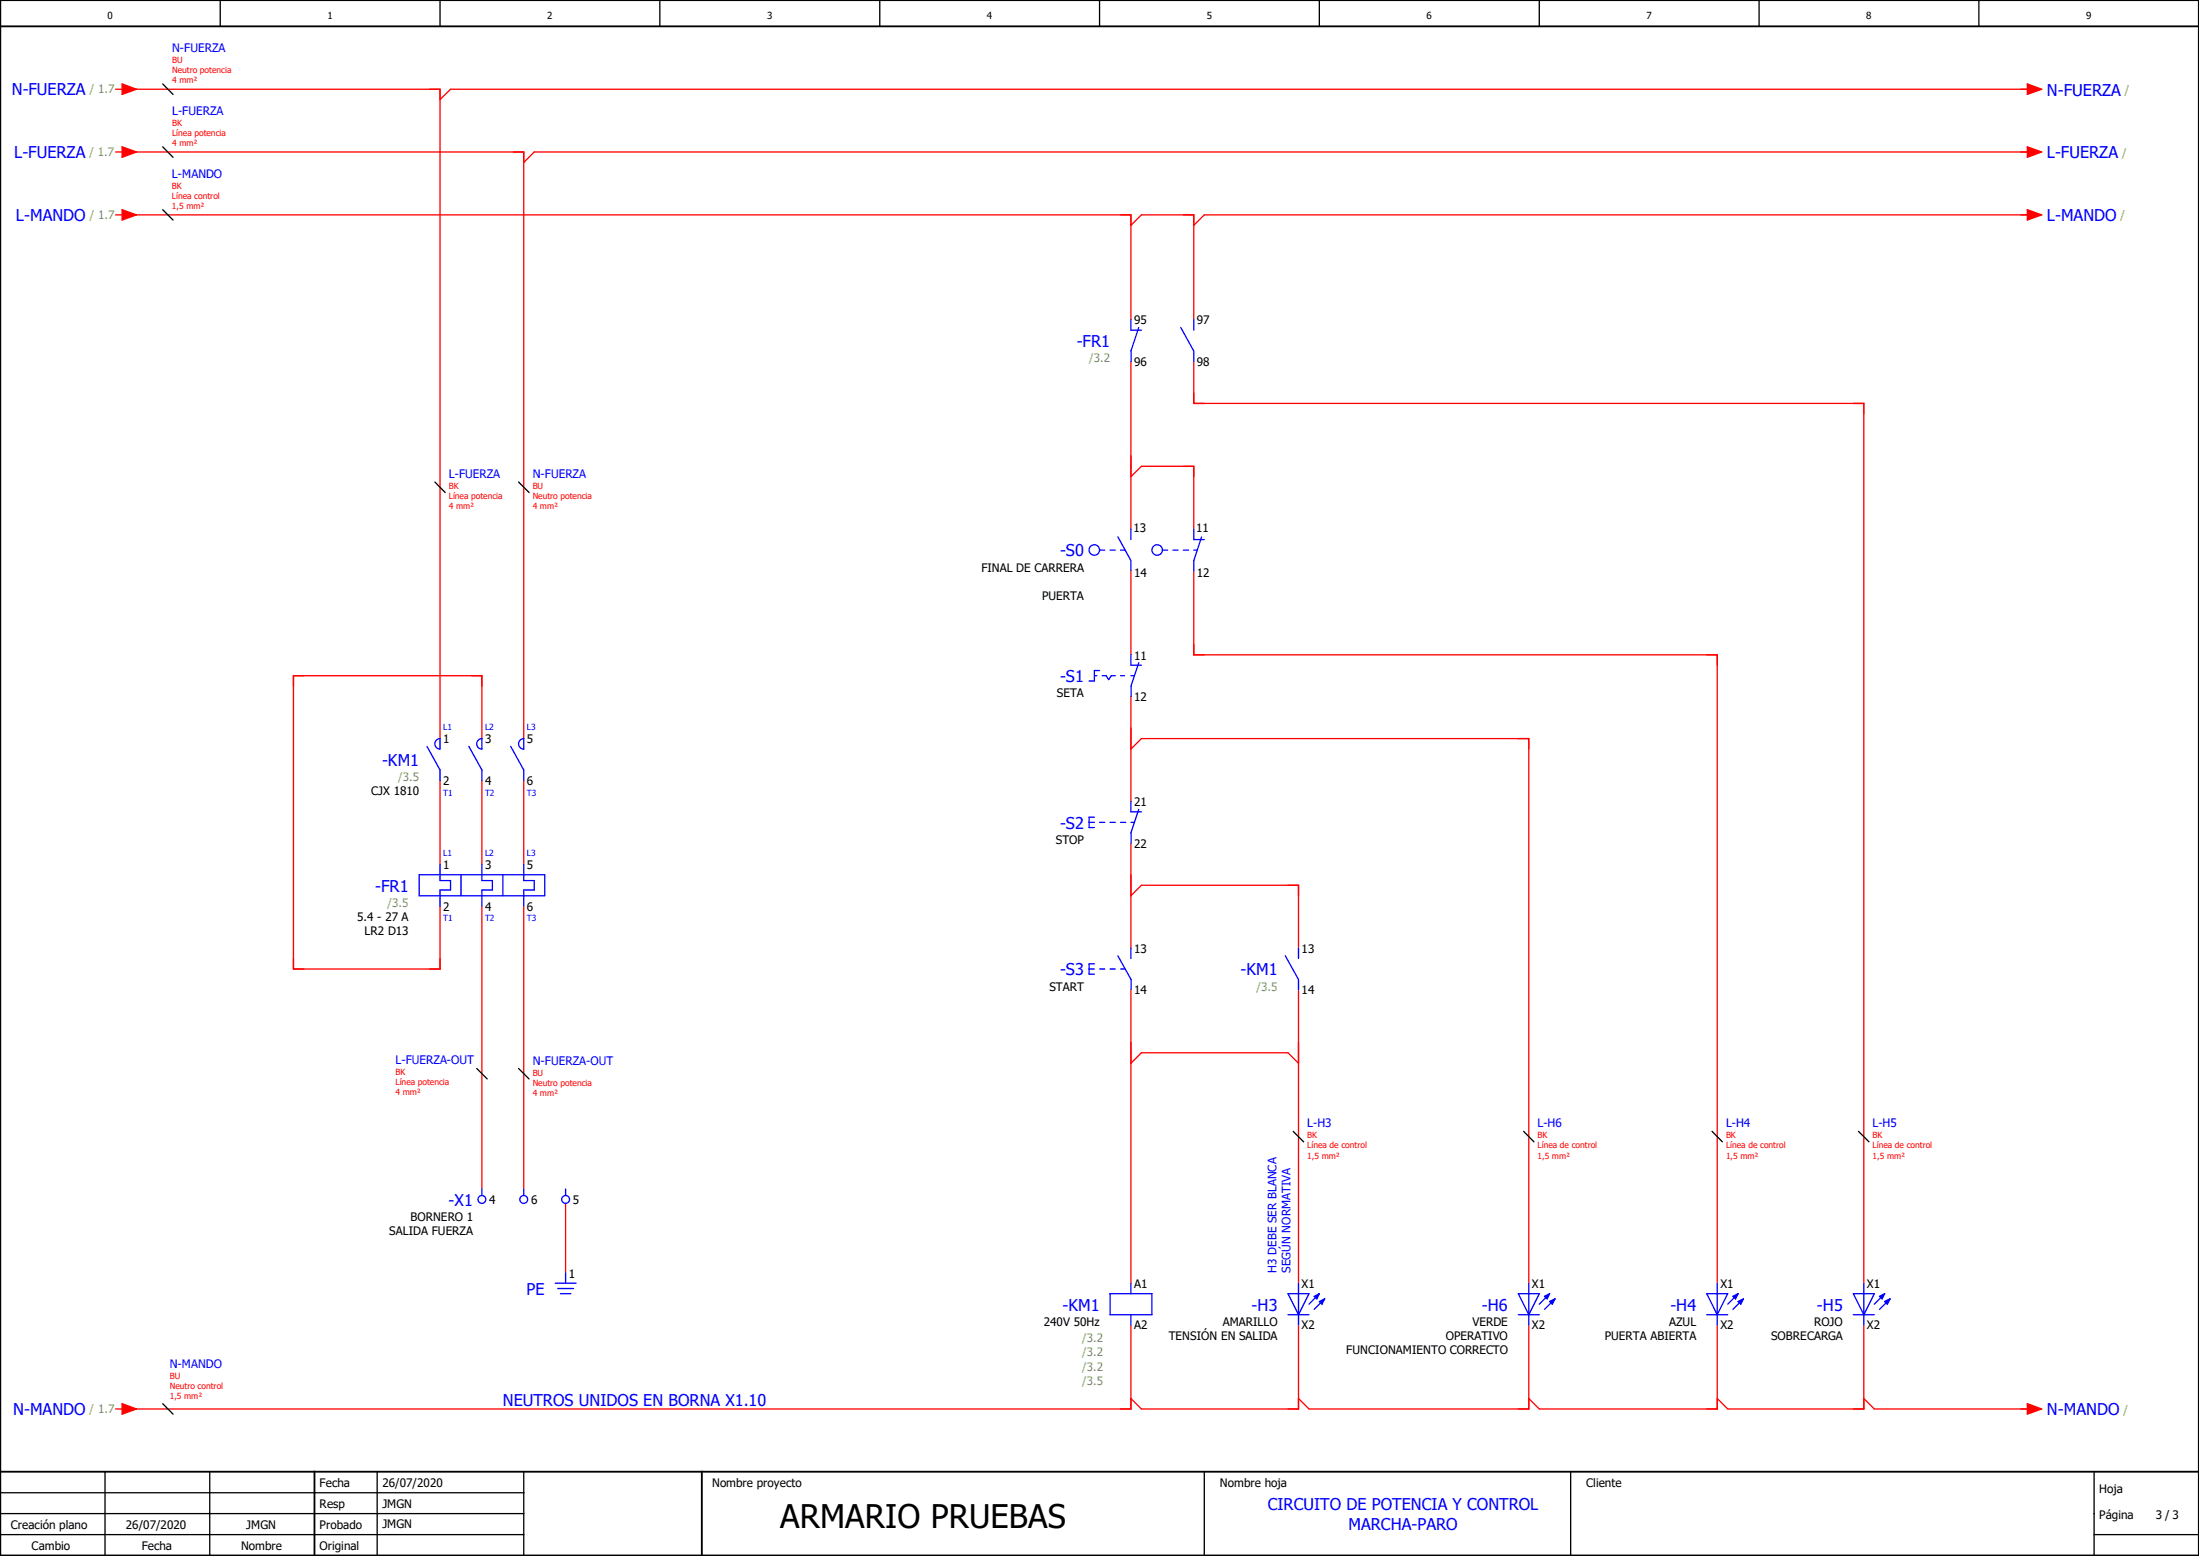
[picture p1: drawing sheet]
<svg xmlns="http://www.w3.org/2000/svg" width="297mm" height="210mm" viewBox="0 0 297 210" stroke-linecap="round" stroke-linejoin="round" font-family="sans-serif">
<path d="M210 0l-210 210M0 110.8l140.3 99.1M0 209.9l.1 .1" fill="none" stroke="#fff" stroke-width=".14"/>
<g fill="none" stroke="#000" stroke-width=".18">
<path d="M29.7 0v3.6M59.4 0v3.6M89.1 0v3.6M118.8 0v3.6M148.5 0v3.6M178.1 0v3.6M207.8 0v3.6M237.5 0v3.6M267.2 0v3.6M14.2 198.6v11.3M28.3 198.6v11.3M50.9 198.6v11.3"/>
<path d="M70.7 198.6v11.3M162.6 198.6v11.3M212.1 198.6v11.3M282.7 198.6v11.3M0 201.4h70.7M0 207.1h70.7M0 204.3h70.7M282.7 207.1h14.2"/>
</g>
<path d="M0 3.6h296.9M0 0h296.9v209.9h-296.9zM0 198.6h296.9M42.5 198.6v11.3M94.8 198.6v11.3" fill="none" stroke="#000" stroke-width=".25"/>
<g fill="none" stroke="#f00" stroke-width=".18">
<path d="M17 12h42.4v87.7M58 12h1.4v1.4l1.4-1.4h213.5M17 20.5h53.7v79.2M17 29h135.7v14.1M69.3 20.5h1.4v1.4l1.4-1.4h202.2M151.3 29h1.4v1.4l1.4-1.4h7.1v14.1M159.8 29h1.4v1.4l1.4-1.4h111.7M152.7 48.8v22.6M161.2 53v1.4h1.4M161.2 48.8v5.6h90.4v118.8M250.2 54.4h1.4v1.5M152.7 77v11.4"/>
<path d="M152.7 64.3l1.4-1.4h7.1v8.5M159.8 62.9h1.4v1.4M161.2 77v11.4h70.7v84.8M39.6 91.2h25.5v8.5M39.6 91.2v39.6h19.8v-8.5M39.6 91.2h1.4M63.6 91.2h1.5v1.4M152.7 94v14.2M161.2 87v1.4h1.4M205 99.7h1.4v1.4M230.4 88.4h1.5v1.4M59.4 105.3v11.3"/>
<path d="M65.1 105.3v11.3M70.7 105.3v11.3M152.7 113.8v14.1M152.7 101.1l1.4-1.4h52.3v73.5M173.9 119.5h1.4v1.4M39.6 129.3v1.5h1.4M65.1 122.3v38.1M70.7 122.3v38.1M152.7 133.6v39.6M152.7 120.9l1.4-1.4h21.2v8.4M175.3 133.6v39.6M152.7 143.5l1.4-1.4h19.8l1.4 1.4"/>
<path d="M76.4 162.4v9.3M152.7 178.8v11.3h-135.7M175.3 178.8v11.3h-21.2l-1.4-1.4M206.4 178.8v11.3h-29.7l-1.4-1.4M231.9 178.8v11.3h-24.1l-1.4-1.4M251.6 178.8v11.3h-18.3l-1.4-1.4M251.6 188.7l1.5 1.4h21.2"/>
</g>
<g fill="none" stroke="#00f" stroke-width=".18">
<path d="M152.7 43.1v1.5h1.4M153.8 44.2l-1.1 3.2v1.4M159.4 44.2l1.8 3.2v1.4M161.2 43.1v1.5M148.5 74.2h.7M149.9 74.2h.7M150.9 72.5l1.8 3.1v1.4M151.3 74.2h.6M152.7 71.4v1.4M156.9 74.2h.7M158.4 74.2h.7M159.8 74.2h.7"/>
<path d="M161.2 71.4v1.4h1.4M161.2 74.2h.4M162.2 72.5l-1 3.1v1.4M58.9 99.9l.5-.2v1.4a.71 .71 0 0 1-.6-.5 .71 .71 0 0 1 .1-.7zM64.6 99.9l.5-.2v1.4a.71 .71 0 0 1-.7-.5 .71 .71 0 0 1 .2-.7zM70.2 99.9l.5-.2v1.4a.71 .71 0 0 1-.6-.5 .71 .71 0 0 1 .1-.7zM147.8 91.2h.3M148.5 90.5h-.7v1.4h-.8M148.8 91.2h.5l.4 .5 .3-.5h.6M151.3 91.2h.5M152.7 88.4v1.4h1.4M152.7 91.2h.5"/>
<path d="M153.8 89.4l-1.1 3.2v1.4M56.6 118h17v2.9h-17zM57.7 100.7l1.7 3.2v1.4M59.4 116.6v2.2h1.4v1.3h-1.4v2.2M62.2 118v2.9M63.3 100.7l1.8 3.2v1.4M65.1 116.6v2.2h1.4v1.3h-1.4v2.2M67.9 118v2.9M69 100.7l1.7 3.2v1.4M70.7 116.6v2.2h1.4v1.3h-1.4v2.2M147 111h.8M147.8 110.3h-.8v1.4h.8"/>
<path d="M148.5 111h.7M149.9 111h.7M151.3 111h.7M152.7 108.2v1.4h1.4M152.7 111h.5M153.8 109.2l-1.1 3.2v1.4M147 130.8h.8M147.8 130.1h-.8v1.4h.8M148.5 130.8h.7M149.9 130.8h.7M150.9 129l1.8 3.2v1.4M151.3 130.8h.6"/>
<path d="M152.7 127.9v1.4M173.5 129l1.8 3.2v1.4M175.3 127.9v1.4M65.1 160.4v.9M70.7 160.4v.9M75 173.2h2.8M75.3 173.9h2.1M75.7 174.6h1.4M76.4 160.4v.9M76.4 171.7v1.5M149.9 174.6h5.6v2.8h-5.6zM152.7 173.2v1.4"/>
<path d="M152.7 177.4v1.4M173.9 174.6h2.8M178.1 175.6l.8-.3-.4 .7zM178.9 175.3l-1.5 1.4"/>
<circle cx="147.8" cy="74.2" r=".71"/>
<circle cx="156.2" cy="74.2" r=".71"/>
<circle cx="65.1" cy="161.9" r=".53"/>
<circle cx="70.7" cy="161.9" r=".53"/>
<circle cx="76.4" cy="161.9" r=".53"/>
</g>
<path d="M178.1 175.6l.8-.3-.4 .7z" fill="#00f"/>
<path d="M173.9 174.6l1.4 2.8 1.4-2.8M173.9 177.4h2.8M175.3 173.2v5.6M177.4 174.9l.7-.3-.3 .7z" fill="none" stroke="#00f" stroke-width=".18"/>
<path d="M177.4 174.9l.7-.3-.3 .7z" fill="#00f"/>
<path d="M178.1 174.6l-1.4 1.4M230.4 174.6h2.9M234.7 175.6l.7-.3-.4 .7zM235.4 175.3l-1.4 1.4" fill="none" stroke="#00f" stroke-width=".18"/>
<path d="M234.7 175.6l.7-.3-.4 .7z" fill="#00f"/>
<path d="M230.4 174.6l1.5 2.8 1.4-2.8M230.4 177.4h2.9M231.9 173.2v5.6M234 174.9l.7-.3-.4 .7z" fill="none" stroke="#00f" stroke-width=".18"/>
<path d="M234 174.9l.7-.3-.4 .7z" fill="#00f"/>
<path d="M234.7 174.6l-1.4 1.4M250.2 174.6h2.9M254.5 175.6l.7-.3-.4 .7zM255.2 175.3l-1.4 1.4" fill="none" stroke="#00f" stroke-width=".18"/>
<path d="M254.5 175.6l.7-.3-.4 .7z" fill="#00f"/>
<path d="M250.2 174.6l1.4 2.8 1.5-2.8M250.2 177.4h2.9M251.6 173.2v5.6M253.8 174.9l.7-.3-.4 .7z" fill="none" stroke="#00f" stroke-width=".18"/>
<path d="M253.8 174.9l.7-.3-.4 .7z" fill="#00f"/>
<path d="M205 174.6h2.8M209.2 175.6l.7-.3-.3 .7zM209.9 175.3l-1.4 1.4M254.5 174.6l-1.4 1.4" fill="none" stroke="#00f" stroke-width=".18"/>
<path d="M209.2 175.6l.7-.3-.3 .7z" fill="#00f"/>
<path d="M205 174.6l1.4 2.8 1.4-2.8M205 177.4h2.8M206.4 173.2v5.6M208.5 174.9l.7-.3-.3 .7z" fill="none" stroke="#00f" stroke-width=".18"/>
<path d="M208.5 174.9l.7-.3-.3 .7z" fill="#00f"/>
<path d="M209.2 174.6l-1.4 1.4" fill="none" stroke="#00f" stroke-width=".18"/>
<path d="M16.5 11.3l1.9 .7-1.9 .7z" fill="none" stroke="#f00" stroke-width=".18"/>
<path d="M16.5 11.3l1.9 .7-1.9 .7z" fill="#f00"/>
<path d="M15.6 12h.9M16.5 19.8l1.9 .7-1.9 .7z" fill="none" stroke="#f00" stroke-width=".18"/>
<path d="M16.5 19.8l1.9 .7-1.9 .7z" fill="#f00"/>
<path d="M273.7 11.3l2 .7-2 .7zM15.6 20.5h.9" fill="none" stroke="#f00" stroke-width=".18"/>
<path d="M273.7 11.3l2 .7-2 .7z" fill="#f00"/>
<path d="M272.8 12h.9M273.7 19.8l2 .7-2 .7z" fill="none" stroke="#f00" stroke-width=".18"/>
<path d="M273.7 19.8l2 .7-2 .7z" fill="#f00"/>
<path d="M272.8 20.5h.9M16.5 189.4l1.9 .7-1.9 .7z" fill="none" stroke="#f00" stroke-width=".18"/>
<path d="M16.5 189.4l1.9 .7-1.9 .7z" fill="#f00"/>
<path d="M16.5 28.3l1.9 .7-1.9 .7zM15.6 190.1h.9" fill="none" stroke="#f00" stroke-width=".18"/>
<path d="M16.5 28.3l1.9 .7-1.9 .7z" fill="#f00"/>
<path d="M15.6 29h.9M273.7 189.4l2 .7-2 .7z" fill="none" stroke="#f00" stroke-width=".18"/>
<path d="M273.7 189.4l2 .7-2 .7z" fill="#f00"/>
<path d="M273.7 28.3l2 .7-2 .7zM272.8 190.1h.9" fill="none" stroke="#f00" stroke-width=".18"/>
<path d="M273.7 28.3l2 .7-2 .7z" fill="#f00"/>
<path d="M272.8 29h.9" fill="none" stroke="#f00" stroke-width=".18"/>
<path d="M22 11.3l1.4 1.4M22 19.8l1.4 1.4M22 28.3l1.4 1.4M58.7 65l1.4 1.5M70 65l1.4 1.5M64.4 144.2l1.4 1.4M70 144.2l1.4 1.4M174.6 152.7l1.4 1.4M205.7 152.7l1.4 1.4M231.2 152.7l1.4 1.4M250.9 152.7l1.4 1.4M22 189.4l1.4 1.4" fill="none" stroke="#000" stroke-width=".18"/>
<text font-size="4.4" x="105.3" y="206.2">ARMARIO PRUEBAS</text>
<g font-size="2.2" fill="#00f">
<text x="1.6" y="12.8">N-FUERZA</text>
<text x="276.4" y="12.9">N-FUERZA</text>
<text x="1.9" y="21.3">L-FUERZA</text>
<text x="276.4" y="21.4">L-FUERZA</text>
<text x="2.2" y="29.8">L-MANDO</text>
<text x="276.4" y="29.8">L-MANDO</text>
<text x="145.4" y="46.8">-FR1</text>
<text x="143.1" y="75.1">-S0</text>
<text x="143.1" y="92.1">-S1</text>
<text x="51.6" y="103.4">-KM1</text>
<text x="143.1" y="111.8">-S2</text>
<text x="50.6" y="120.3">-FR1</text>
<text x="143.1" y="131.6">-S3</text>
<text x="167.5" y="131.6">-KM1</text>
<text x="60.6" y="162.7">-X1</text>
<text x="71.1" y="174.8">PE</text>
<text x="143.5" y="176.9">-KM1</text>
<text x="169" y="176.9">-H3</text>
<text x="200.1" y="176.9">-H6</text>
<text x="225.5" y="176.9">-H4</text>
<text x="245.3" y="176.9">-H5</text>
<text x="1.8" y="190.9">N-MANDO</text>
<text x="67.9" y="189.7">NEUTROS UNIDOS EN BORNA X1.10</text>
<text x="276.4" y="191">N-MANDO</text>
<text x="171.2" y="203.8">CIRCUITO DE POTENCIA Y CONTROL</text>
<text x="182.1" y="206.5">MARCHA-PARO</text>
</g>
<g font-size="1.6" fill="#00f">
<text x="23.2" y="7">N-FUERZA</text>
<text x="23.2" y="15.5">L-FUERZA</text>
<text x="23.2" y="24">L-MANDO</text>
<text x="60.6" y="64.5">L-FUERZA</text>
<text x="71.9" y="64.5">N-FUERZA</text>
<text x="53.4" y="143.6">L-FUERZA-OUT</text>
<text x="71.9" y="143.7">N-FUERZA-OUT</text>
<text x="176.5" y="152.1">L-H3</text>
<text x="207.6" y="152.1">L-H6</text>
<text x="233" y="152.1">L-H4</text>
<text x="252.8" y="152.1">L-H5</text>
<text x="172.3" y="171.7" transform="rotate(-90 172.3 171.7)">H3 DEBE SER BLANCA</text>
<text x="174.2" y="171.7" transform="rotate(-90 174.2 171.7)">SEGÚN NORMATIVA</text>
<text x="22.9" y="184.6">N-MANDO</text>
</g>
<g font-size="1.6" fill="#7ba552">
<text x="12.1" y="12.6">/ 1.7</text>
<text x="286.9" y="12.6">/</text>
<text x="12.1" y="21">/ 1.7</text>
<text x="286.5" y="21.1">/</text>
<text x="12.1" y="29.6">/ 1.7</text>
<text x="286.3" y="29.6">/</text>
<text x="147.1" y="48.9">/3.2</text>
<text x="53.8" y="105.4">/3.5</text>
<text x="52.3" y="122.3">/3.5</text>
<text x="169.7" y="133.7">/3.5</text>
<text x="146.1" y="181.1">/3.2</text>
<text x="146.1" y="183">/3.2</text>
<text x="146.1" y="185">/3.2</text>
<text x="12.1" y="190.7">/ 1.7</text>
<text x="146.1" y="186.9">/3.5</text>
<text x="286.7" y="190.8">/</text>
</g>
<g font-size="1.6">
<text x="153.1" y="43.8">95</text>
<text x="161.6" y="43.8">97</text>
<text x="153.1" y="49.4">96</text>
<text x="161.6" y="49.4">98</text>
<text x="153.1" y="71.8">13</text>
<text x="161.5" y="71.8">11</text>
<text x="132.5" y="77.1">FINAL DE CARRERA</text>
<text x="153.1" y="77.9">14</text>
<text x="161.6" y="77.9">12</text>
<text x="140.7" y="80.9">PUERTA</text>
<text x="153.1" y="89">11</text>
<text x="142.7" y="94.1">SETA</text>
<text x="153.1" y="94.6">12</text>
<text x="59.8" y="100.3">1</text>
<text x="65.5" y="100.3">3</text>
<text x="71.1" y="100.3">5</text>
<text x="50.1" y="107.3">CJX 1810</text>
<text x="59.8" y="105.9">2</text>
<text x="65.5" y="105.9">4</text>
<text x="71.1" y="105.9">6</text>
<text x="142.6" y="113.9">STOP</text>
<text x="153.1" y="108.8">21</text>
<text x="59.8" y="117.3">1</text>
<text x="65.5" y="117.3">3</text>
<text x="71.1" y="117.3">5</text>
<text x="153.1" y="114.4">22</text>
<text x="48.2" y="124.3">5.4 - 27 A</text>
<text x="59.8" y="122.9">2</text>
<text x="65.5" y="122.9">4</text>
<text x="71.1" y="122.9">6</text>
<text x="49.2" y="126.2">LR2 D13</text>
<text x="153.1" y="128.6">13</text>
<text x="175.7" y="128.6">13</text>
<text x="141.7" y="133.7">START</text>
<text x="153.1" y="134.2">14</text>
<text x="175.7" y="134.2">14</text>
<text x="52.6" y="166.7">SALIDA FUERZA</text>
<text x="55.4" y="164.8">BORNERO 1</text>
<text x="66.1" y="162.5">4</text>
<text x="71.7" y="162.5">6</text>
<text x="77.4" y="162.5">5</text>
<text x="76.8" y="172.4">1</text>
<text x="153.1" y="173.8">A1</text>
<text x="175.7" y="173.8">X1</text>
<text x="206.8" y="173.8">X1</text>
<text x="232.3" y="173.8">X1</text>
<text x="252.1" y="173.8">X1</text>
<text x="140.9" y="178.9">240V 50Hz</text>
<text x="153.1" y="179.4">A2</text>
<text x="165.1" y="178.9">AMARILLO</text>
<text x="175.7" y="179.4">X2</text>
<text x="198.8" y="178.9">VERDE</text>
<text x="206.8" y="179.4">X2</text>
<text x="225.4" y="178.9">AZUL</text>
<text x="232.3" y="179.4">X2</text>
<text x="244.9" y="178.9">ROJO</text>
<text x="252.1" y="179.4">X2</text>
<text x="157.8" y="180.8">TENSIÓN EN SALIDA</text>
<text x="181.8" y="182.7">FUNCIONAMIENTO CORRECTO</text>
<text x="195.2" y="180.8">OPERATIVO</text>
<text x="216.7" y="180.8">PUERTA ABIERTA</text>
<text x="239.1" y="180.8">SOBRECARGA</text>
<text x="43.2" y="203.5">Resp</text>
<text x="43.2" y="200.7">Fecha</text>
<text x="51.6" y="200.7">26/07/2020</text>
<text x="51.6" y="203.5">JMGN</text>
<text x="96.2" y="200.7">Nombre proyecto</text>
<text x="164.7" y="200.7">Nombre hoja</text>
<text x="214.2" y="200.7">Cliente</text>
<text x="283.4" y="201.4">Hoja</text>
<text x="1.5" y="206.4">Creación plano</text>
<text x="4.3" y="209.2">Cambio</text>
<text x="17" y="206.4">26/07/2020</text>
<text x="19.1" y="209.2">Fecha</text>
<text x="32.6" y="209.2">Nombre</text>
<text x="33.2" y="206.4">JMGN</text>
<text x="43.2" y="209.2">Original</text>
<text x="43.2" y="206.4">Probado</text>
<text x="51.6" y="206.2">JMGN</text>
<text x="283.4" y="205">Página</text>
<text x="291.1" y="205">3 / 3</text>
</g>
<g font-size="1.3">
<text x="14.5" y="2.5">0</text>
<text x="44.2" y="2.5">1</text>
<text x="73.9" y="2.5">2</text>
<text x="103.6" y="2.5">3</text>
<text x="133.3" y="2.5">4</text>
<text x="162.9" y="2.5">5</text>
<text x="192.6" y="2.5">6</text>
<text x="222.3" y="2.5">7</text>
<text x="252" y="2.5">8</text>
<text x="281.7" y="2.5">9</text>
</g>
<g font-size="1.1" fill="#f00">
<text x="23.2" y="8.4">BU</text>
<text x="23.2" y="9.8">Neutro potencia</text>
<text x="23.2" y="11.2">4 mm²</text>
<text x="23.2" y="17">BK</text>
<text x="23.2" y="18.4">Línea potencia</text>
<text x="23.2" y="19.7">4 mm²</text>
<text x="23.2" y="25.4">BK</text>
<text x="23.2" y="26.8">Línea control</text>
<text x="23.2" y="28.2">1,5 mm²</text>
<text x="60.6" y="66">BK</text>
<text x="71.9" y="66">BU</text>
<text x="60.6" y="67.4">Línea potencia</text>
<text x="60.6" y="68.7">4 mm²</text>
<text x="71.9" y="67.4">Neutro potencia</text>
<text x="71.9" y="68.7">4 mm²</text>
<text x="53.4" y="145.1">BK</text>
<text x="53.4" y="146.4">Línea potencia</text>
<text x="53.4" y="147.8">4 mm²</text>
<text x="71.9" y="145.1">BU</text>
<text x="71.9" y="146.5">Neutro potencia</text>
<text x="71.9" y="147.9">4 mm²</text>
<text x="176.5" y="153.6">BK</text>
<text x="176.5" y="155">Línea de control</text>
<text x="207.6" y="153.6">BK</text>
<text x="207.6" y="155">Línea de control</text>
<text x="233" y="153.6">BK</text>
<text x="233" y="155">Línea de control</text>
<text x="252.8" y="153.6">BK</text>
<text x="252.8" y="155">Línea de control</text>
<text x="176.5" y="156.4">1,5 mm²</text>
<text x="207.6" y="156.4">1,5 mm²</text>
<text x="233" y="156.4">1,5 mm²</text>
<text x="252.8" y="156.4">1,5 mm²</text>
<text x="22.9" y="186.1">BU</text>
<text x="22.9" y="187.5">Neutro control</text>
<text x="22.9" y="188.8">1,5 mm²</text>
</g>
<g font-size="1.1" fill="#00f">
<text x="59.8" y="98.5">L1</text>
<text x="65.5" y="98.5">L2</text>
<text x="71.1" y="98.5">L3</text>
<text x="59.8" y="107.4">T1</text>
<text x="65.5" y="107.4">T2</text>
<text x="71.1" y="107.4">T3</text>
<text x="59.8" y="115.5">L1</text>
<text x="65.5" y="115.5">L2</text>
<text x="71.1" y="115.5">L3</text>
<text x="59.8" y="124.3">T1</text>
<text x="65.5" y="124.3">T2</text>
<text x="71.1" y="124.3">T3</text>
</g>
</svg>
